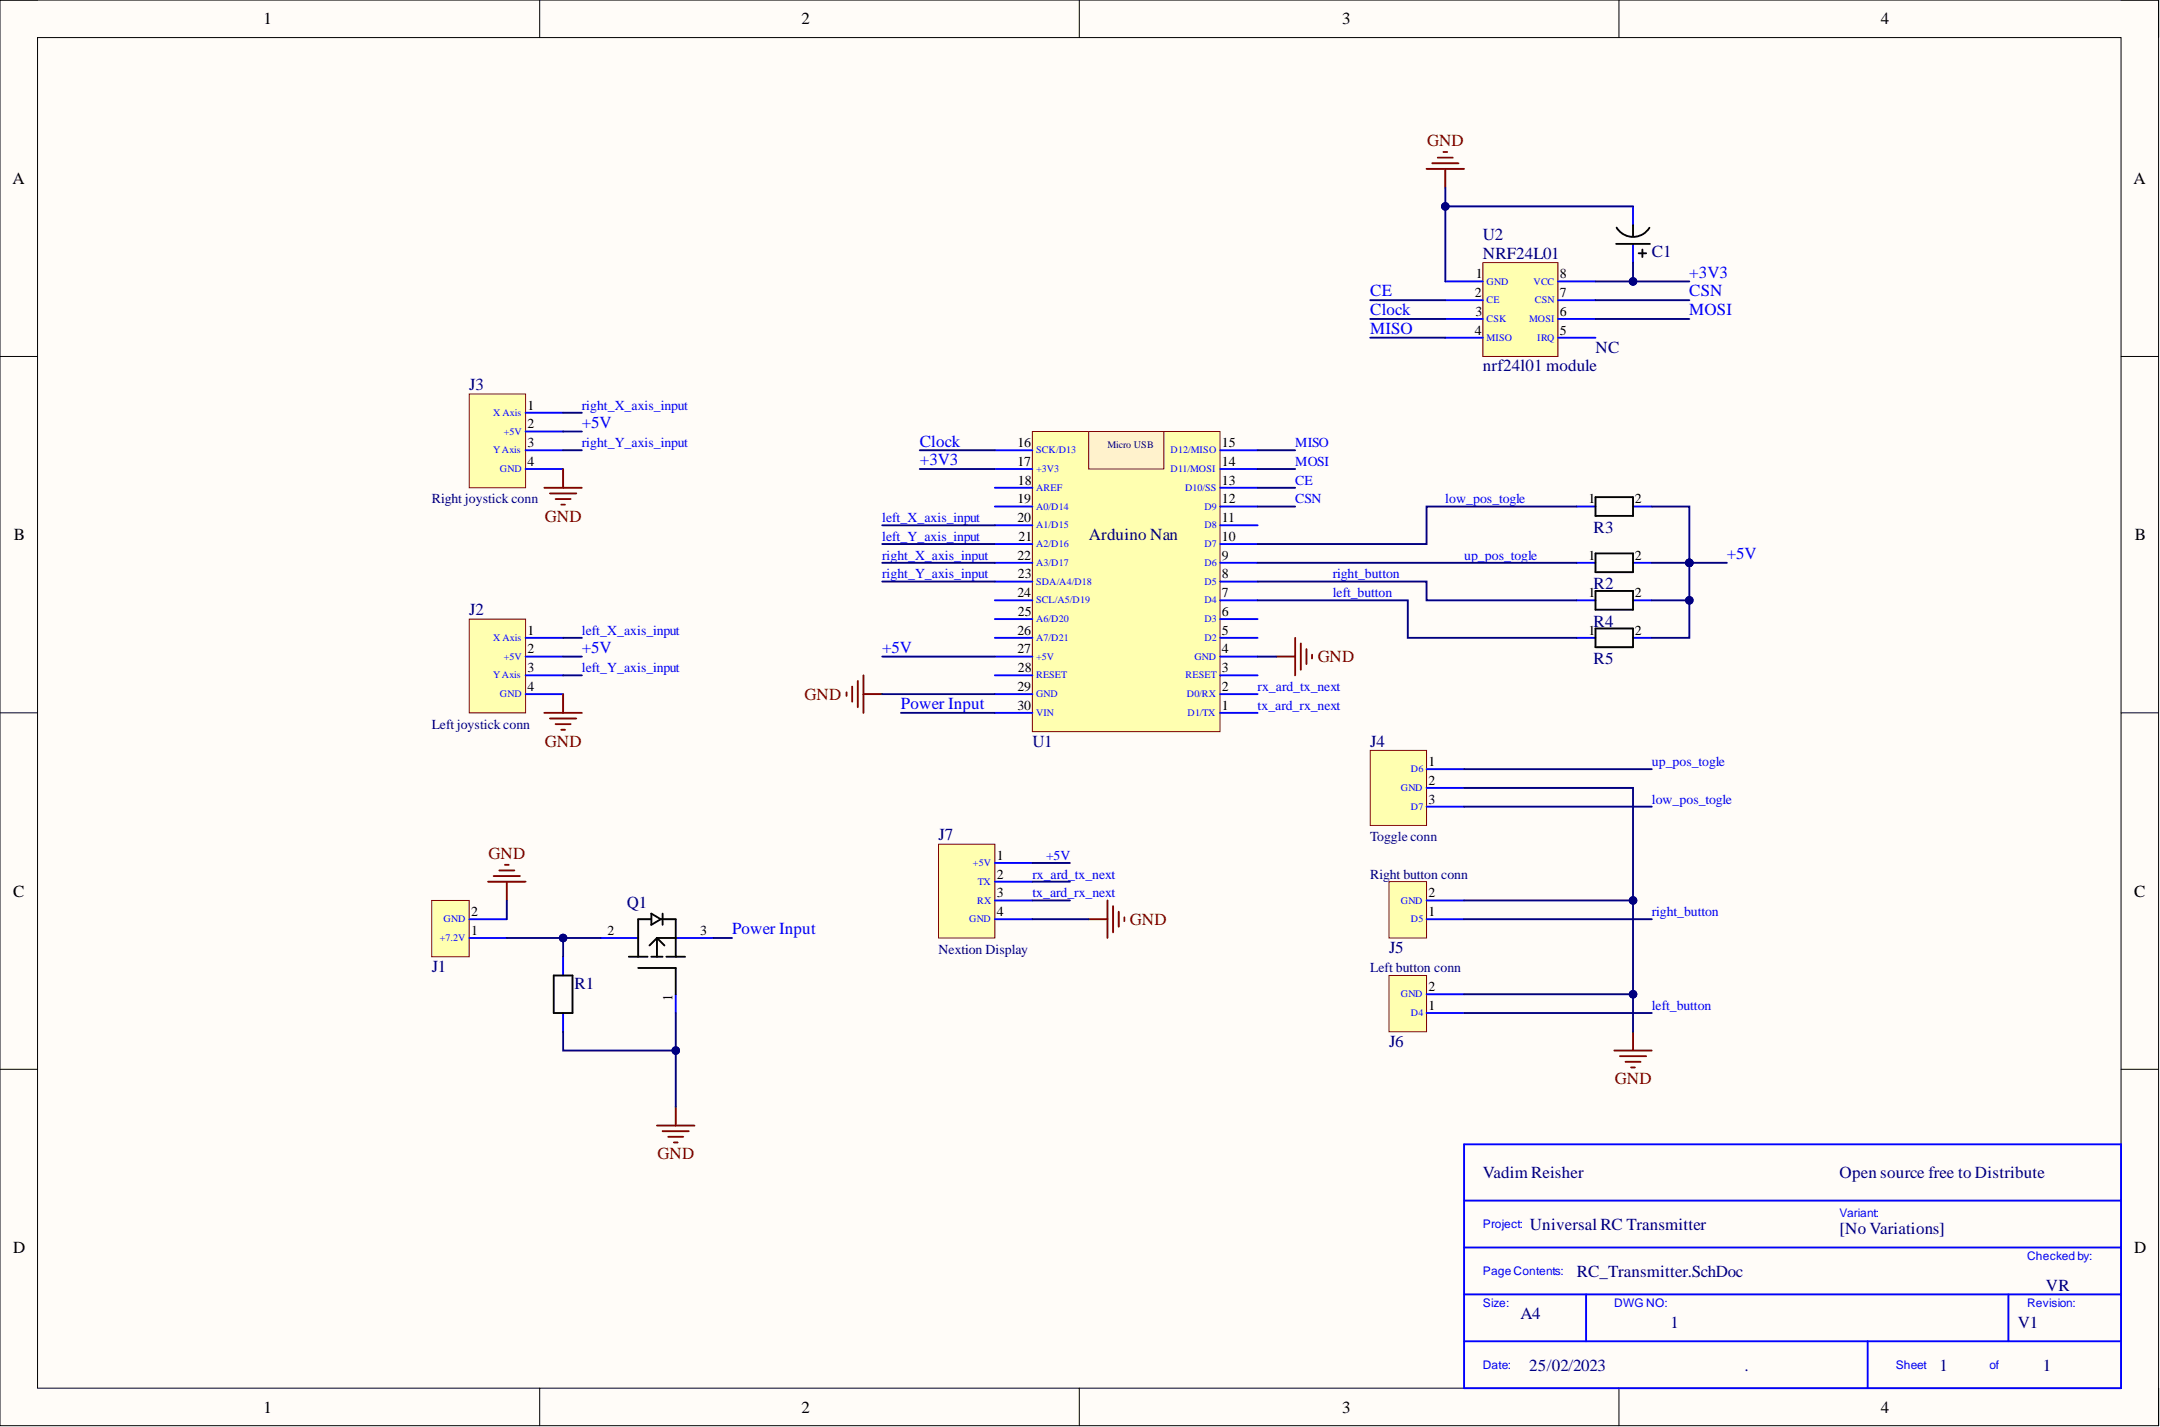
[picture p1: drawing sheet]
<svg xmlns="http://www.w3.org/2000/svg" width="292mm" height="193mm" viewBox="0 0 292 193" stroke-linecap="round" stroke-linejoin="round" font-family="sans-serif">
<path d="M0 0h291.9v192.8h-291.9z" fill-rule="evenodd" fill="#fffcf8"/>
<path d="M0 0h291.9v192.8h-291.9z" fill="none" stroke="#000" stroke-width=".14"/>
<path d="M5.1 5.1h281.7v182.6h-281.7z" fill-rule="evenodd" fill="#fffcf8"/>
<g fill="none" stroke="#000" stroke-width=".14">
<path d="M0 0h5.1M5.1 5.1h281.7v182.6h-281.7zM73 0v5.1M146 0v5.1M218.9 0v5.1M286.8 0h5.1v5.1M0 48.2h5.1M286.8 48.2h5.1M0 96.4h5.1M286.8 96.4h5.1M0 144.6h5.1M286.8 144.6h5.1"/>
<path d="M73 187.7v5.1M146 187.7v5.1M218.9 187.7v5.1M291.9 187.7v5.1"/>
</g>
<path d="M139.6 58.4h25.4v40.5h-25.4z" fill-rule="evenodd" fill="#ffffb0"/>
<path d="M139.6 58.4h25.4v40.5h-25.4z" fill="none" stroke="#800000" stroke-width=".14"/>
<g fill="none" stroke="#00f" stroke-width=".25">
<path d="M134.5 60.9h5.1M134.5 63.4h5.1M134.5 66h5.1M134.5 68.5h5.1M134.5 71h5.1M134.5 73.6h5.1M134.5 76.1h5.1M134.5 78.6h5.1M165 60.9h5.1M165 63.4h5.1M165 66h5.1M165 68.5h5.1"/>
<path d="M165 71h5.1M165 73.6h5.1M165 76.1h5.1M165 78.6h5.1M134.5 81.2h5.1M134.5 83.7h5.1M134.5 86.3h5.1M134.5 88.8h5.1M134.5 91.3h5.1M134.5 93.9h5.1M134.5 96.4h5.1M165 81.2h5.1"/>
<path d="M165 83.7h5.1M165 86.3h5.1M165 88.8h5.1M165 91.3h5.1M165 93.9h5.1M165 96.4h5.1"/>
</g>
<path d="M147.2 58.4h10.2v5h-10.2z" fill-rule="evenodd" fill="#fff2cc"/>
<path d="M147.2 58.4h10.2v5h-10.2z" fill="none" stroke="#800000" stroke-width=".14"/>
<path d="M58.4 121.8h5.1v7.6h-5.1z" fill-rule="evenodd" fill="#ffffb0"/>
<path d="M58.4 121.8h5.1v7.6h-5.1z" fill="none" stroke="#800000" stroke-width=".14"/>
<path d="M63.5 126.8h5M63.5 124.3h5M81.2 126.8h5.1M91.4 126.8h5.1M91.4 134.5v2.5" fill="none" stroke="#00f" stroke-width=".25"/>
<path d="M66 119.2h5.1M66.8 118.5h3.5M67.5 117.7h2.1M68.3 116.9h.5M68.5 119.2v2.6M88.8 152.2h5.1M89.6 153h3.6M90.4 153.7h2M91.1 154.5h.5M91.4 149.7v2.5" fill="none" stroke="#800000" stroke-width=".25"/>
<path d="M85 129.4h2.6M86.3 130.9h5.1v3.6M88.1 124.3h-1.8v5.1M88.1 129.4h1.5M88.1 123.5l1.2 .8-1.2 .8zM88.8 126.8v2.6M88.8 126.8l-1 1.1M88.8 126.8l1.1 1.1M88.8 126.8h2.6M89.3 124.3h2.1v5.1M89.6 123.5v1.6M90.1 129.4h2.5" fill="none" stroke="#000" stroke-width=".25"/>
<path d="M200.5 35.5h10.2v12.7h-10.2z" fill-rule="evenodd" fill="#ffffb0"/>
<path d="M200.5 35.5h10.2v12.7h-10.2z" fill="none" stroke="#800000" stroke-width=".14"/>
<path d="M195.5 38.1h5M210.7 38.1h5.1M195.5 40.6h5M195.5 43.1h5M195.5 45.7h5M210.7 40.6h5.1M210.7 43.1h5.1M210.7 45.7h5.1M76.2 129.4v2.5M76.2 137v2.5" fill="none" stroke="#00f" stroke-width=".25"/>
<path d="M192.9 22.8h5.1M193.7 22.1h3.5M194.4 21.3h2.1M195.2 20.6h.5M195.5 22.8v2.6" fill="none" stroke="#800000" stroke-width=".25"/>
<path d="M74.9 131.9h2.5v5.1h-2.5z" fill="none" stroke="#000" stroke-width=".25"/>
<path d="M63.5 83.7h7.6v12.7h-7.6z" fill-rule="evenodd" fill="#ffffb0"/>
<path d="M63.5 83.7h7.6v12.7h-7.6z" fill="none" stroke="#800000" stroke-width=".14"/>
<path d="M71.1 86.3h5.1M71.1 88.8h5.1M71.1 91.3h5.1M71.1 93.9h5.1" fill="none" stroke="#00f" stroke-width=".25"/>
<path d="M63.5 53.3h7.6v12.7h-7.6z" fill-rule="evenodd" fill="#ffffb0"/>
<path d="M63.5 53.3h7.6v12.7h-7.6z" fill="none" stroke="#800000" stroke-width=".14"/>
<path d="M71.1 55.8h5.1M71.1 58.4h5.1M71.1 60.9h5.1M71.1 63.4h5.1M213.2 76.1h2.6M213.2 68.5h2.6M220.8 76.1h2.6M220.8 68.5h2.6M213.2 81.2h2.6M213.2 86.3h2.6M220.8 81.2h2.6M220.8 86.3h2.6" fill="none" stroke="#00f" stroke-width=".25"/>
<path d="M73.6 66h5.1M74.4 66.7h3.5M75.1 67.5h2.1M75.9 68.2h.5M76.2 63.4v2.6M73.6 96.4h5.1M74.4 97.2h3.5M75.1 97.9h2.1M75.9 98.7h.5M76.2 93.9v2.5" fill="none" stroke="#800000" stroke-width=".25"/>
<path d="M215.8 67.2h5v2.6h-5zM215.8 74.8h5v2.6h-5zM215.8 79.9h5v2.5h-5zM215.8 85h5v2.5h-5z" fill="none" stroke="#000" stroke-width=".25"/>
<path d="M185.3 101.5h7.6v10.1h-7.6z" fill-rule="evenodd" fill="#ffffb0"/>
<path d="M185.3 101.5h7.6v10.1h-7.6z" fill="none" stroke="#800000" stroke-width=".14"/>
<path d="M192.9 104h5.1M192.9 106.5h5.1M192.9 109.1h5.1" fill="none" stroke="#00f" stroke-width=".25"/>
<path d="M187.8 119.2h5.1v7.6h-5.1z" fill-rule="evenodd" fill="#ffffb0"/>
<path d="M187.8 119.2h5.1v7.6h-5.1z" fill="none" stroke="#800000" stroke-width=".14"/>
<path d="M192.9 124.3h5.1M192.9 121.8h5.1" fill="none" stroke="#00f" stroke-width=".25"/>
<path d="M187.8 131.9h5.1v7.6h-5.1z" fill-rule="evenodd" fill="#ffffb0"/>
<path d="M187.8 131.9h5.1v7.6h-5.1z" fill="none" stroke="#800000" stroke-width=".14"/>
<path d="M220.8 27.9v2.5M220.8 33v2.5M192.9 137h5.1M192.9 134.5h5.1M198 154.7h88.8v33h-88.8zM198 175h88.8M198 168.7h88.8M198 162.4h88.8M214.5 175v6.4M271.6 175v6.4M198 181.4h88.8M252.6 181.4v6.3" fill="none" stroke="#00f" stroke-width=".25"/>
<g fill="none" stroke="#800000" stroke-width=".25">
<path d="M114.5 93.6v.5M115.2 92.8v2.1M116 92.1v3.5M116.8 91.3v5.1M116.8 93.9h2.5M172.6 88.8h2.5M175.1 86.3v5M175.9 87v3.6M176.7 87.8v2M177.4 88.5v.5M147.2 124.3h2.6M149.8 121.8v5"/>
<path d="M150.5 122.5v3.6M151.3 123.3v2M152 124v.6M220.8 139.5v2.6M218.3 142.1h5.1M219.1 142.8h3.5M219.8 143.6h2.1M220.6 144.3h.5"/>
</g>
<path d="M218.6 33h4.5M218.6 30.8a2.6 2.6 0 0 0 4.5 0M220.8 30.4v1.6M221.6 34.3h1M222.1 33.7v1.1" fill="none" stroke="#000" stroke-width=".25"/>
<path d="M126.9 114.2h7.6v12.6h-7.6z" fill-rule="evenodd" fill="#ffffb0"/>
<path d="M126.9 114.2h7.6v12.6h-7.6z" fill="none" stroke="#800000" stroke-width=".14"/>
<path d="M134.5 116.7h5.1M134.5 119.2h5.1M134.5 121.8h5.1M134.5 124.3h5.1" fill="none" stroke="#00f" stroke-width=".25"/>
<path d="M68.5 121.8v2.5M76.2 126.8v2.6" fill="none" stroke="#000080" stroke-width=".25"/>
<circle cx="76.2" cy="126.8" r=".51" fill="#000080"/>
<circle cx="76.2" cy="126.8" r=".51" fill="none" stroke="#000080" stroke-width=".14"/>
<path d="M91.4 137v5.1h-15.2v-2.6" fill="none" stroke="#000080" stroke-width=".25"/>
<circle cx="91.4" cy="142.1" r=".51" fill="#000080"/>
<circle cx="91.4" cy="142.1" r=".51" fill="none" stroke="#000080" stroke-width=".14"/>
<path d="M91.4 142.1v7.6" fill="none" stroke="#000080" stroke-width=".25"/>
<circle cx="91.4" cy="142.1" r=".51" fill="#000080"/>
<circle cx="91.4" cy="142.1" r=".51" fill="none" stroke="#000080" stroke-width=".14"/>
<path d="M195.5 25.4v12.7" fill="none" stroke="#000080" stroke-width=".25"/>
<circle cx="195.5" cy="27.9" r=".51" fill="#000080"/>
<circle cx="195.5" cy="27.9" r=".51" fill="none" stroke="#000080" stroke-width=".14"/>
<g fill="none" stroke="#000080" stroke-width=".25">
<path d="M185.3 45.7h10.2M185.3 43.1h10.2M185.3 40.6h10.2M215.8 43.1h12.7M215.8 40.6h12.7M124.4 60.9h10.1M124.4 63.4h10.1M170.1 60.9h5M170.1 63.4h5M170.1 66h5M170.1 68.5h5M121.8 96.4h12.7"/>
<path d="M68.5 126.8h12.7M96.5 126.8h2.5"/>
</g>
<circle cx="76.2" cy="126.8" r=".51" fill="#000080"/>
<circle cx="76.2" cy="126.8" r=".51" fill="none" stroke="#000080" stroke-width=".14"/>
<path d="M76.2 55.8h2.5M119.3 71h15.2M119.3 73.6h15.2M119.3 76.1h15.2M119.3 78.6h15.2M170.1 78.6h22.8v2.6h20.3M223.4 76.1h10.1M76.2 86.3h2.5M76.2 91.3h2.5M119.3 88.8h15.2M170.1 81.2h20.3v5.1h22.8" fill="none" stroke="#000080" stroke-width=".25"/>
<circle cx="228.5" cy="76.1" r=".51" fill="#000080"/>
<circle cx="228.5" cy="76.1" r=".51" fill="none" stroke="#000080" stroke-width=".14"/>
<path d="M228.5 76.1v5.1h-5.1" fill="none" stroke="#000080" stroke-width=".25"/>
<circle cx="228.5" cy="81.2" r=".51" fill="#000080"/>
<circle cx="228.5" cy="81.2" r=".51" fill="none" stroke="#000080" stroke-width=".14"/>
<circle cx="228.5" cy="76.1" r=".51" fill="#000080"/>
<circle cx="228.5" cy="76.1" r=".51" fill="none" stroke="#000080" stroke-width=".14"/>
<path d="M228.5 81.2v5.1h-5.1" fill="none" stroke="#000080" stroke-width=".25"/>
<circle cx="228.5" cy="81.2" r=".51" fill="#000080"/>
<circle cx="228.5" cy="81.2" r=".51" fill="none" stroke="#000080" stroke-width=".14"/>
<g fill="none" stroke="#000080" stroke-width=".25">
<path d="M76.2 58.4h2.5M76.2 60.9h2.5M76.2 88.8h2.5M119.3 93.9h15.2M170.1 88.8h2.5M139.6 116.7h5.1M139.6 119.2h5.1M198 104h25.4M198 109.1h25.4M139.6 124.3h7.6M139.6 121.8h5.1M198 124.3h25.4"/>
<path d="M198 121.8h22.8"/>
</g>
<circle cx="220.8" cy="121.8" r=".51" fill="#000080"/>
<circle cx="220.8" cy="121.8" r=".51" fill="none" stroke="#000080" stroke-width=".14"/>
<path d="M198 134.5h22.8" fill="none" stroke="#000080" stroke-width=".25"/>
<circle cx="220.8" cy="134.5" r=".51" fill="#000080"/>
<circle cx="220.8" cy="134.5" r=".51" fill="none" stroke="#000080" stroke-width=".14"/>
<path d="M170.1 76.1h43.1M223.4 68.5h5.1v7.6M198 137h25.4" fill="none" stroke="#000080" stroke-width=".25"/>
<circle cx="228.5" cy="76.1" r=".51" fill="#000080"/>
<circle cx="228.5" cy="76.1" r=".51" fill="none" stroke="#000080" stroke-width=".14"/>
<path d="M195.5 27.9h25.3M213.2 68.5h-20.3v5.1h-22.8" fill="none" stroke="#000080" stroke-width=".25"/>
<circle cx="195.5" cy="27.9" r=".51" fill="#000080"/>
<circle cx="195.5" cy="27.9" r=".51" fill="none" stroke="#000080" stroke-width=".14"/>
<path d="M215.8 38.1h12.7" fill="none" stroke="#000080" stroke-width=".25"/>
<circle cx="220.8" cy="38.1" r=".51" fill="#000080"/>
<circle cx="220.8" cy="38.1" r=".51" fill="none" stroke="#000080" stroke-width=".14"/>
<path d="M220.8 35.5v2.6" fill="none" stroke="#000080" stroke-width=".25"/>
<circle cx="220.8" cy="38.1" r=".51" fill="#000080"/>
<circle cx="220.8" cy="38.1" r=".51" fill="none" stroke="#000080" stroke-width=".14"/>
<path d="M198 106.5h22.8v33" fill="none" stroke="#000080" stroke-width=".25"/>
<circle cx="220.8" cy="121.8" r=".51" fill="#000080"/>
<circle cx="220.8" cy="121.8" r=".51" fill="none" stroke="#000080" stroke-width=".14"/>
<circle cx="220.8" cy="134.5" r=".51" fill="#000080"/>
<circle cx="220.8" cy="134.5" r=".51" fill="none" stroke="#000080" stroke-width=".14"/>
<g font-size="2.3">
<text x="35.6" y="3.3">1</text>
<text x="108.4" y="3.3">2</text>
<text x="181.5" y="3.3">3</text>
<text x="254.3" y="3.3">4</text>
<text x="1.7" y="24.9">A</text>
<text x="288.5" y="24.9">A</text>
<text x="1.9" y="73.1">B</text>
<text x="288.7" y="73.1">B</text>
<text x="1.8" y="121.3">C</text>
<text x="288.6" y="121.3">C</text>
<text x="1.8" y="169.5">D</text>
<text x="288.6" y="169.5">D</text>
<text x="35.6" y="191">1</text>
<text x="108.4" y="191">2</text>
<text x="181.5" y="191">3</text>
<text x="254.3" y="191">4</text>
</g>
<g font-size="2.3" fill="#800000">
<text x="193" y="19.8">GND</text>
<text x="73.7" y="70.5">GND</text>
<text x="178.2" y="89.6">GND</text>
<text x="108.8" y="94.6">GND</text>
<text x="73.7" y="101">GND</text>
<text x="66.1" y="116.2">GND</text>
<text x="152.8" y="125.1">GND</text>
<text x="218.4" y="146.6">GND</text>
<text x="88.9" y="156.8">GND</text>
</g>
<g font-size="2.3" fill="#000080">
<text x="200.5" y="35">NRF24L01</text>
<text x="200.5" y="32.5">U2</text>
<text x="223.4" y="34.8">C1</text>
<text x="215.8" y="47.7">NC</text>
<text x="63.5" y="52.8">J3</text>
<text x="200.5" y="50.2">nrf24l01 module</text>
<text x="147.2" y="73.1">Arduino Nan</text>
<text x="215.5" y="72">R3</text>
<text x="63.5" y="83.2">J2</text>
<text x="215.5" y="79.7">R2</text>
<text x="215.5" y="84.7">R4</text>
<text x="215.5" y="89.8">R5</text>
<text x="139.6" y="101">U1</text>
<text x="185.3" y="101">J4</text>
<text x="126.9" y="113.6">J7</text>
<text x="84.8" y="122.8">Q1</text>
<text x="58.4" y="131.4">J1</text>
<text x="187.8" y="128.9">J5</text>
<text x="77.7" y="133.7">R1</text>
<text x="187.8" y="141.6">J6</text>
<text x="200.5" y="159.3">Vadim Reisher</text>
<text x="248.8" y="159.3">Open source free to Distribute</text>
<text x="206.9" y="166.3">Universal RC Transmitter</text>
<text x="248.8" y="166.9">[No Variations]</text>
<text x="213.2" y="172.7">RC_Transmitter.SchDoc</text>
<text x="205.6" y="178.3">A4</text>
<text x="225.9" y="179.6">1</text>
<text x="272.9" y="179.6">V1</text>
<text x="276.7" y="174.5">VR</text>
<text x="206.8" y="185.4">25/02/2023</text>
<text x="235.9" y="185.4">.</text>
<text x="262.3" y="185.4">1</text>
<text x="276.3" y="185.4">1</text>
</g>
<g font-size="2.3" fill="#00f">
<text x="185.3" y="40.1">CE</text>
<text x="228.5" y="37.6">+3V3</text>
<text x="228.5" y="40.1">CSN</text>
<text x="185.3" y="45.2">MISO</text>
<text x="185.3" y="42.6">Clock</text>
<text x="228.5" y="42.6">MOSI</text>
<text x="78.7" y="57.8">+5V</text>
<text x="124.4" y="62.9">+3V3</text>
<text x="124.4" y="60.4">Clock</text>
<text x="233.5" y="75.6">+5V</text>
<text x="78.7" y="88.3">+5V</text>
<text x="119.3" y="88.3">+5V</text>
<text x="121.8" y="95.9">Power Input</text>
<text x="99" y="126.3">Power Input</text>
</g>
<g font-size="1.9">
<text x="199.4" y="40.2">2</text>
<text x="199.6" y="37.6">1</text>
<text x="210.9" y="37.6">8</text>
<text x="210.9" y="40.2">7</text>
<text x="199.4" y="45.2">4</text>
<text x="199.5" y="42.7">3</text>
<text x="210.9" y="42.7">6</text>
<text x="210.9" y="45.2">5</text>
<text x="71.3" y="55.4">1</text>
<text x="71.3" y="57.9">2</text>
<text x="71.3" y="60.5">3</text>
<text x="71.3" y="63">4</text>
<text x="137.6" y="60.5">16</text>
<text x="137.6" y="63">17</text>
<text x="137.7" y="65.5">18</text>
<text x="165.2" y="60.5">15</text>
<text x="165.2" y="63">14</text>
<text x="165.2" y="65.5">13</text>
<text x="137.6" y="68.1">19</text>
<text x="137.6" y="70.6">20</text>
<text x="165.2" y="68.1">12</text>
<text x="165.2" y="70.6">11</text>
<text x="214.8" y="68.1">1</text>
<text x="221.1" y="68.1">2</text>
<text x="137.6" y="75.7">22</text>
<text x="137.7" y="73.1">21</text>
<text x="165.2" y="73.1">10</text>
<text x="165.2" y="75.7">9</text>
<text x="214.8" y="75.7">1</text>
<text x="221.1" y="75.7">2</text>
<text x="137.6" y="80.8">24</text>
<text x="137.7" y="78.2">23</text>
<text x="137.7" y="83.3">25</text>
<text x="165.2" y="78.2">8</text>
<text x="165.2" y="80.8">7</text>
<text x="165.2" y="83.3">6</text>
<text x="214.8" y="80.8">1</text>
<text x="221.1" y="80.8">2</text>
<text x="71.3" y="85.8">1</text>
<text x="71.3" y="88.4">2</text>
<text x="137.6" y="85.8">26</text>
<text x="137.6" y="88.4">27</text>
<text x="165.2" y="85.8">5</text>
<text x="165.2" y="88.4">4</text>
<text x="214.8" y="85.8">1</text>
<text x="221.1" y="85.8">2</text>
<text x="71.3" y="90.9">3</text>
<text x="71.3" y="93.4">4</text>
<text x="137.6" y="93.4">29</text>
<text x="137.6" y="96">30</text>
<text x="137.7" y="90.9">28</text>
<text x="165.2" y="90.9">3</text>
<text x="165.2" y="93.4">2</text>
<text x="165.2" y="96">1</text>
<text x="193.2" y="103.6">1</text>
<text x="193.2" y="106.1">2</text>
<text x="193.2" y="108.7">3</text>
<text x="134.8" y="116.3">1</text>
<text x="134.8" y="118.8">2</text>
<text x="63.7" y="123.9">2</text>
<text x="134.8" y="121.3">3</text>
<text x="134.8" y="123.9">4</text>
<text x="193.2" y="123.9">1</text>
<text x="193.2" y="121.3">2</text>
<text x="63.7" y="126.4">1</text>
<text x="82.2" y="126.4">2</text>
<text x="94.7" y="126.4">3</text>
<text x="91" y="135.4" transform="rotate(-90 91 135.4)">1</text>
<text x="193.2" y="136.6">1</text>
<text x="193.2" y="134">2</text>
</g>
<g font-size="1.9" fill="#00f">
<text x="78.7" y="55.4">right_X_axis_input</text>
<text x="78.7" y="60.5">right_Y_axis_input</text>
<text x="175.1" y="60.5">MISO</text>
<text x="175.1" y="63">MOSI</text>
<text x="175.1" y="65.5">CE</text>
<text x="119.3" y="70.6">left_X_axis_input</text>
<text x="175.1" y="68.1">CSN</text>
<text x="195.5" y="68.1">low_pos_togle</text>
<text x="119.3" y="73.1">left_Y_axis_input</text>
<text x="119.3" y="75.7">right_X_axis_input</text>
<text x="198" y="75.7">up_pos_togle</text>
<text x="119.3" y="78.2">right_Y_axis_input</text>
<text x="180.2" y="78.2">right_button</text>
<text x="180.2" y="80.8">left_button</text>
<text x="78.7" y="85.8">left_X_axis_input</text>
<text x="78.7" y="90.9">left_Y_axis_input</text>
<text x="170.1" y="96">tx_ard_rx_next</text>
<text x="170.1" y="93.4">rx_ard_tx_next</text>
<text x="223.4" y="103.6">up_pos_togle</text>
<text x="223.4" y="108.7">low_pos_togle</text>
<text x="139.6" y="118.8">rx_ard_tx_next</text>
<text x="141.5" y="116.3">+5V</text>
<text x="139.6" y="121.3">tx_ard_rx_next</text>
<text x="223.4" y="123.9">right_button</text>
<text x="223.4" y="136.6">left_button</text>
</g>
<g font-size="1.9" fill="#000080">
<text x="58.4" y="68.1">Right joystick conn</text>
<text x="58.4" y="98.5">Left joystick conn</text>
<text x="185.3" y="113.7">Toggle conn</text>
<text x="185.3" y="118.8">Right button conn</text>
<text x="126.9" y="129">Nextion Display</text>
<text x="185.3" y="131.5">Left button conn</text>
</g>
<g font-size="1.6" fill="#00f">
<text x="200.5" y="166.1">Project:</text>
<text x="248.8" y="164.6">Variant:</text>
<text x="200.5" y="172.4">Page Contents:</text>
<text x="274.1" y="170.4">Checked by:</text>
<text x="200.5" y="176.7">Size:</text>
<text x="218.3" y="176.7">DWG NO:</text>
<text x="274.1" y="176.7">Revision:</text>
<text x="200.5" y="185.1">Date:</text>
<text x="256.4" y="185.1">Sheet</text>
<text x="269.1" y="185.1">of</text>
</g>
<g font-size="1.4" fill="#00f">
<text x="201" y="38.5">GND</text>
<text x="201" y="41">CE</text>
<text x="207.4" y="38.5">VCC</text>
<text x="207.6" y="41">CSN</text>
<text x="201" y="43.6">CSK</text>
<text x="201" y="46.1">MISO</text>
<text x="206.8" y="43.6">MOSI</text>
<text x="207.9" y="46.1">IRQ</text>
<text x="66.7" y="56.2">X Axis</text>
<text x="68.1" y="58.8">+5V</text>
<text x="66.7" y="61.3">YAxis</text>
<text x="67.6" y="63.8">GND</text>
<text x="140.1" y="61.3">SCK/D13</text>
<text x="140.1" y="63.8">+3V3</text>
<text x="158.3" y="61.3">D12/MISO</text>
<text x="158.3" y="63.8">D11/MOSI</text>
<text x="140.1" y="66.4">AREF</text>
<text x="140.1" y="68.9">A0/D14</text>
<text x="140.1" y="71.5">A1/D15</text>
<text x="160.3" y="66.4">D10/SS</text>
<text x="162.9" y="68.9">D9</text>
<text x="162.9" y="71.5">D8</text>
<text x="140.1" y="74">A2/D16</text>
<text x="140.1" y="76.5">A3/D17</text>
<text x="162.9" y="74">D7</text>
<text x="162.9" y="76.5">D6</text>
<text x="140.1" y="79.1">SDA/A4/D18</text>
<text x="140.1" y="81.6">SCL/A5/D19</text>
<text x="162.9" y="79.1">D5</text>
<text x="162.9" y="81.6">D4</text>
<text x="66.7" y="86.7">X Axis</text>
<text x="68.1" y="89.2">+5V</text>
<text x="140.1" y="84.1">A6/D20</text>
<text x="140.1" y="86.7">A7/D21</text>
<text x="140.1" y="89.2">+5V</text>
<text x="161.5" y="89.2">GND</text>
<text x="162.9" y="84.1">D3</text>
<text x="162.9" y="86.7">D2</text>
<text x="66.7" y="91.8">YAxis</text>
<text x="67.6" y="94.3">GND</text>
<text x="140.1" y="91.8">RESET</text>
<text x="140.1" y="94.3">GND</text>
<text x="160.3" y="91.8">RESET</text>
<text x="160.5" y="94.3">D0/RX</text>
<text x="140.1" y="96.8">VIN</text>
<text x="160.6" y="96.8">D1/TX</text>
<text x="189.4" y="107">GND</text>
<text x="190.8" y="104.4">D6</text>
<text x="190.8" y="109.5">D7</text>
<text x="131.6" y="117.1">+5V</text>
<text x="132.2" y="119.7">TX</text>
<text x="60" y="124.7">GND</text>
<text x="131.1" y="124.7">GND</text>
<text x="132.2" y="122.2">RX</text>
<text x="189.4" y="122.2">GND</text>
<text x="190.8" y="124.7">D5</text>
<text x="59.5" y="127.3">+7.2V</text>
<text x="189.4" y="134.9">GND</text>
<text x="190.8" y="137.4">D4</text>
</g>
<text font-size="1.4" fill="#000080" x="149.8" y="60.5">Micro USB</text>
</svg>
